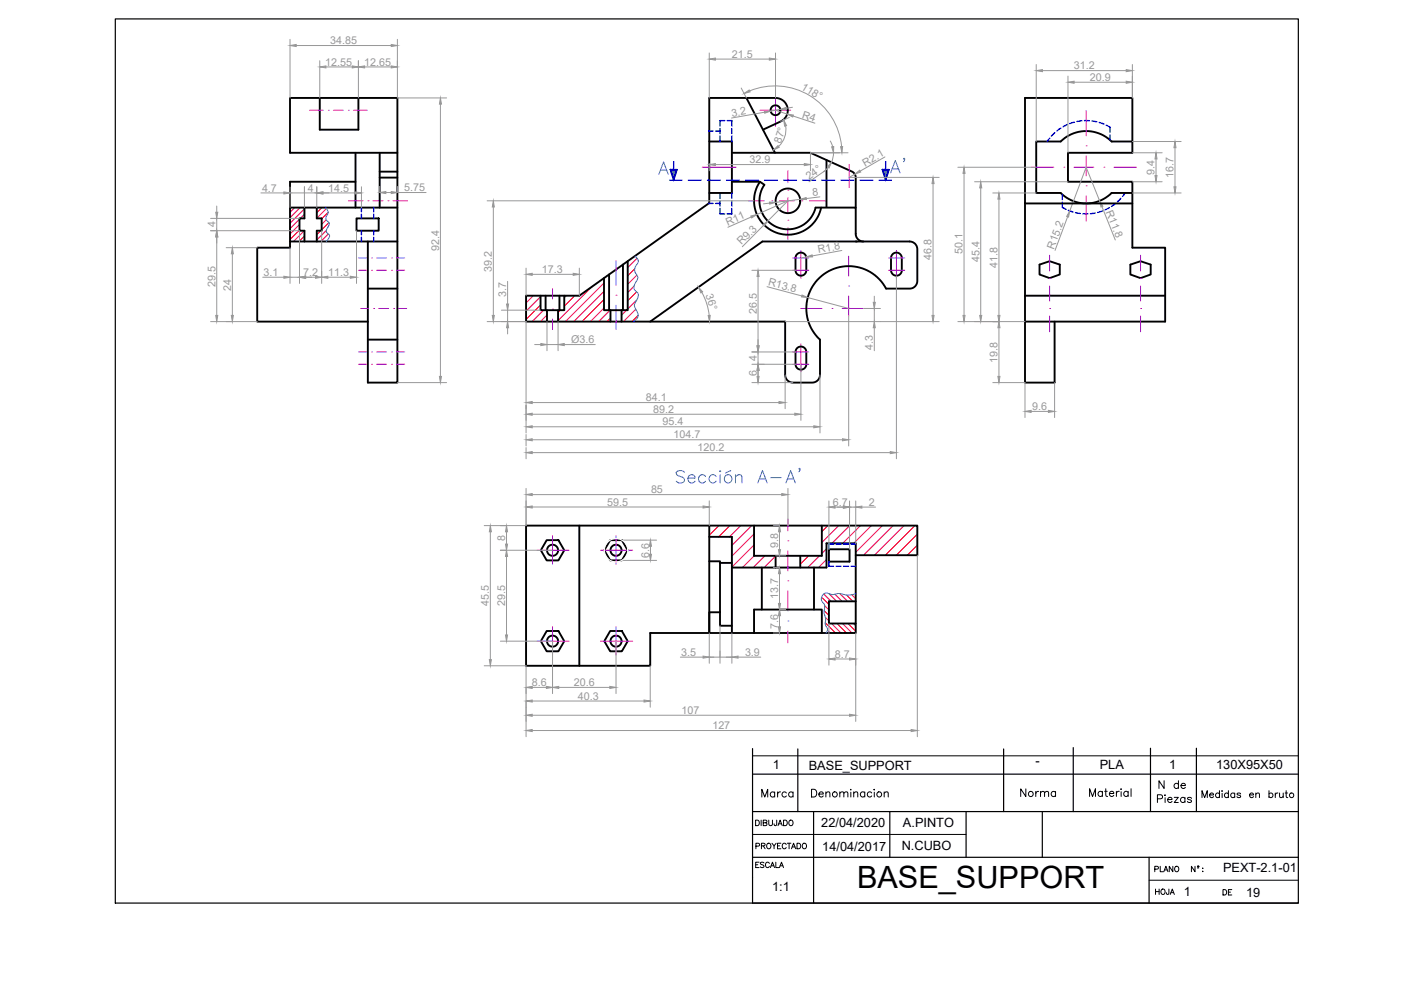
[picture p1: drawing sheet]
<svg xmlns="http://www.w3.org/2000/svg" width="297mm" height="210mm" viewBox="0 0 297 210" stroke-linecap="round" stroke-linejoin="round" font-family="sans-serif">
<!-- layer: 0 -->
<g fill="none" stroke="#000" stroke-width=".25">
<path d="M24.4 4h250.9v187.5h-250.9zM159.6 158.7v32.8h115.7M169.2 158.8v13.3M212.8 158.8v13.3M227.6 158.5v13.6M243.9 158.6v13.5M253.7 158.6v13.5M159.6 172.1h115.7M159.6 164.1h115.7M172.5 172.1v19.4M188.7 172.1v9.7M204.8 172.1v9.7"/>
<path d="M221 172.1v9.7M159.6 181.8h115.7M243.6 181.8v9.7"/>
</g>
<!-- layer: AUX -->
<path d="M159.6 160.3h115.7M159.6 176.9h45.2M243.6 186.6h31.7" fill="none" stroke="#000" stroke-width=".21"/>
<!-- layer: TEXTO_02 -->
<g fill="none" stroke="#000" stroke-width=".21">
<path d="M160.2 173.9h.4a.63 .63 0 0 1 .4 .6 .63 .63 0 0 1-.4 .6h-.4zM160.3 179.4l.6-.1 .1-.3-.2-.2h-.5v1.2M161.4 173.9v1.2M161.4 179.3h.7l.1-.3-.3-.2h-.5v1.2M161.8 174.4h.7v-.4l-.7-.1v1.2l.7-.2 .1-.2-.3-.3M161.8 179.3l.4 .7M162.8 178.8a.55 .55 0 0 1 .7 .6 .55 .55 0 0 1-.7 .5l-.3-.4zM163 173.9v.8l.3 .4 .4-.2 .1-1M163.7 178.8l.4 .5v.7M164.6 178.8l-.5 .5M164.7 173.9l-.1 1-.4 .1-.1-.3M164.8 179.3h.5"/>
<path d="M165 175.1l.4-1.2 .5 1.2M165.1 174.7h.6M165.6 178.8h-.8v1.2h.8M166.1 173.9h.4a.63 .63 0 0 1 .4 .6 .63 .63 0 0 1-.4 .6h-.4zM166.7 179.1a.43 .43 0 0 0-.5-.3 .43 .43 0 0 0-.3 .4v.3a.43 .43 0 0 0 .3 .5 .43 .43 0 0 0 .5-.3M166.9 178.8h.8M167.3 178.8v1.2M167.4 174.1l.1-.2a.55 .55 0 0 1 .7 .6 .55 .55 0 0 1-.7 .5l-.3-.4zM167.8 180l.5-1.2 .4 1.2M168 179.6h.5M169 178.8h.4a.63 .63 0 0 1 .4 .6 .63 .63 0 0 1-.4 .6h-.4zM170.2 179a.51 .51 0 0 1 .8 .4 .51 .51 0 0 1-.8 .4l-.1-.3z"/>
<path d="M172.1 167.3h.5a.88 .88 0 0 1 .6 .9 .88 .88 0 0 1-.6 .8h-.5zM173.6 168.4h1a.52 .52 0 0 0-.6-.5 .52 .52 0 0 0-.5 .6 .52 .52 0 0 0 .5 .5l.6-.2M175.1 168.2l.4-.3 .4 .1 .1 1M175.1 167.9v1.1M178.1 168.2l.3-.3 .4 .1 .1 1M178.1 167.9v1.1M178.9 168.2l.4-.3 .4 .1 .1 1M180.4 167.3v.2zM180.4 168v1M181 168.2l.4-.3 .4 .1 .1 1M181 167.9v1.1M183.3 168.1a.52 .52 0 0 0-.7 0 .52 .52 0 0 0 0 .7 .52 .52 0 0 0 .7 0"/>
<path d="M183.3 167.9v1.1M184.8 168.1a.52 .52 0 0 0-.8 0 .52 .52 0 0 0 0 .7 .52 .52 0 0 0 .8 0M185.4 167.3v.2zM185.4 168v1M187.5 168.2l.4-.3 .3 .1 .1 1M187.5 167.9v1.1M231 168.9v-1.7l.6 1.7 .7-1.7v1.7M233.7 168a.52 .52 0 0 0-.7-.1 .52 .52 0 0 0 0 .8 .52 .52 0 0 0 .7-.1M233.7 167.8v1.1M234.2 167.8h.5M234.4 167.2v1.4l.1 .2 .3 .1M235.2 168.2h.9a.52 .52 0 0 0-.5-.4 .52 .52 0 0 0-.5 .6 .52 .52 0 0 0 .5 .5l.5-.3"/>
<path d="M236.7 167.8v1.1M237.3 167.8a.52 .52 0 0 0-.6 .4M237.7 167.2v.2zM237.7 167.9v1M239.2 168a.52 .52 0 0 0-.8-.1 .52 .52 0 0 0 0 .8 .52 .52 0 0 0 .8-.1M239.2 167.8v1.1M239.8 167.2v1.7M245.4 169.4h.7l.4-.3a.43 .43 0 0 0-.4-.6h-.7v1.6M247 169.1v1M247.6 169.5h.9a.52 .52 0 0 0-.6-.4 .52 .52 0 0 0-.4 .5 .52 .52 0 0 0 .5 .5l.5-.2M249 169.1h.8l-.8 1h.8M251.2 169.3a.53 .53 0 0 0-.7-.1 .53 .53 0 0 0 0 .8 .53 .53 0 0 0 .7-.1"/>
<path d="M251.2 169.1v1M252.6 169.3a.5 .5 0 0 0-.8 0v.1l.7 .3 .1 .2a.5 .5 0 0 1-.8 0M254.8 169.1v-1.5l.6 1.5 .6-1.5v1.5M256.5 168.6h.8a.47 .47 0 0 0-.5-.4 .47 .47 0 0 0-.4 .5 .47 .47 0 0 0 .4 .4l.5-.2M258.6 168.3a.47 .47 0 0 0-.7 0 .47 .47 0 0 0 0 .7 .47 .47 0 0 0 .7-.1M258.6 167.6v1.5M259.1 167.6v.2zM259.1 168.2v.9M260.4 168.3a.47 .47 0 0 0-.6 0 .47 .47 0 0 0 0 .7 .47 .47 0 0 0 .6-.1M260.4 167.6v1.5M261.8 168.3a.47 .47 0 0 0-.7 0 .47 .47 0 0 0 0 .7 .47 .47 0 0 0 .7-.1M261.8 168.1v1"/>
<path d="M263 168.3l-.2-.2-.5 .1v.3l.7 .2v.2l-.2 .2-.5-.1v-.1M264.9 168.6h.9a.47 .47 0 0 0-.5-.4 .47 .47 0 0 0-.5 .4 .47 .47 0 0 0 .5 .5l.5-.2M266.3 168.4l.3-.3 .4 .1v.9M266.3 168.1v1M269 168.3a.47 .47 0 0 1 .7 0 .47 .47 0 0 1 0 .7 .47 .47 0 0 1-.7-.1M269 167.6v1.5M270.4 168.1v1M270.9 168.1l-.3 .1-.2 .4M271.3 168.1l.1 .9 .3 .1 .4-.3M272.1 168.1v1M272.5 168.1h.5M272.7 167.6v1.2l.1 .2 .2 .1"/>
<path d="M160.2 183.3h.5M160.9 182.8h-.7v1.1h.7M162 183l-.3-.2-.5 .2 .1 .2 .7 .4v.2l-.3 .1-.5-.1M163.1 183.1a.42 .42 0 0 0-.5-.3 .42 .42 0 0 0-.3 .4v.3a.42 .42 0 0 0 .3 .5 .42 .42 0 0 0 .5-.3M163.3 183.9l.5-1.1 .4 1.1M163.5 183.6h.6M164.5 182.8v1.1h.6M165.3 183.9l.4-1.1 .4 1.1M165.4 183.6h.6M244.8 184.3l.7-.1 .1-.4-.8-.1v1.1M246 183.7v1.1h.6M246.8 184.8l.4-1.1 .4 1.1"/>
<path d="M246.9 184.4h.6M248.7 183.7v1.1l-.8-1.1v1.1M249.3 183.7a.54 .54 0 0 1 .6 .6 .54 .54 0 0 1-.6 .5l-.3-.4zM253.4 183.7v1.1l-.8-1.1v1.1M253.9 184h.3M255 184.1v.1zM255 184.7v.1z"/>
<circle cx="177" cy="168.4" r=".54"/>
<circle cx="186.4" cy="168.4" r=".54"/>
<circle cx="273.8" cy="168.6" r=".48"/>
<circle cx="254" cy="183.7" r=".15"/>
</g>
<!-- layer: SOMBREADO -->
<g fill="none" stroke="#f00" stroke-width=".21">
<path d="M62.5 44l-1 1M63.5 46.5l-2 2M63.5 47.6l-2 2M63.5 48.8l-2 2M63.6 44l-2.1 2.2M64.5 48.9l-2.3 2.3M64.5 51.2h.1M64.5 44.3l-3 3M64.5 45.4l-.8 .9M64.5 50l-1.1 1.2M68 48.9l-.8 .8M68.3 44l-1.1 1.1"/>
<path d="M69.1 46.6l-.9 .9M69.2 44.2l-2 2.1M69.2 48.9l-2 2M69.2 51.1v.1M69.6 45l-1.4 1.4M69.6 49.6l-1.6 1.6M69.7 47.2l-1.5 1.5M128.1 60l-8.2 8.2M134.6 57l-1.5 1.5M135 58.3l-1.9 2M135.1 54.8l-2 1.9M113 62.7l-1.5 1.5"/>
<path d="M114.6 62.9l-3.1 3.1M114.6 64.7l-3.1 3M115.3 65.8l-2.5 2.4M116 66.8l-1.4 1.4M118.8 65.8l-.5 .4M120.1 62.7l-.5 .5M121.8 62.7l-2.2 2.2M125.5 60.8l-7.2 7.2M128.1 61.8l-6.5 6.4M128.1 63.5l-4.7 4.7M128.1 65.3l-2.9 2.9M129.3 65.8l-2.4 2.4"/>
<path d="M129.4 67.4l-.7 .8M132.9 65.8l-1.1 1M134.4 60.7l-1.3 1.3M134.8 65.6l-2.6 2.6M135 61.9l-1.9 1.9M135 63.6l-1.9 1.9M135.3 66.8l-1.3 1.4M152.4 111.4l-2 2.1M154.7 111.4l-2.4 2.4M157 111.4l-2.3 2.4M159.4 111.4l-4.2 4.2M159.9 113.2l-4.7 4.7"/>
<path d="M159.9 115.5l-4.7 4.7M159.9 117.8l-2.5 2.5M162.2 117.8l-2.5 2.5M164.4 117.9l-2.4 2.4M171.4 117.8l-1.7 1.8M173.7 117.8l-2.5 2.5M175.2 116.4l-1 .9M175.2 118.7l-1.6 1.6M175.5 111.4l-1.3 1.3M177.8 111.4l-3.6 3.6M180.1 111.4l-3.7 3.8M182.4 111.4l-3.7 3.8"/>
<path d="M184.8 111.4l-3.8 3.8M187.1 111.4l-5.7 5.7M189.4 111.4l-6.3 6.3M191.7 111.4l-6.3 6.3M194 111.4l-6.3 6.3M194.5 113.3l-4.5 4.4M194.5 115.6l-2.2 2.1M164.4 120.2l-.1 .1M174.2 126.6l1.5 1.6M174.7 125.9l1.5 1.6M174.7 129.5l1 1M174.9 128.4l.8 .9"/>
<path d="M175 132l2.2 2.2M175 130.9l.7 .7M175.4 133.6l.6 .6M175.7 125.9l1.7 1.6M176.3 132.2l2 2M177 126l1.5 1.5M177.5 132.2l2 2M178 125.8l1.7 1.7M178.6 132.2l2 2M179.5 126.2l1.3 1.3M179.8 132.2l1.6 1.7M180.6 126.1l.8 .8"/>
<path d="M180.9 132.2l.5 .5"/>
</g>
<!-- layer: CONTORNO -->
<g fill="none" stroke="#000" stroke-width=".4">
<path d="M67.8 20.8v6.7h8.2v-6.7M75.4 38.5h-13.9v14h-7v15.7h23.5M75.4 32.4v11.6M80.5 32.4v11.6M80.5 36.4h3.8M80.5 37.7h3.8M84.3 32.4h-22.8v-11.6h22.8v60.3h-6.3v-29.9M150.4 30h4.8v10.9h-4.8M155.2 32.4h16.6l8.8 4 .5 .4 .3 .8v6.4M155.2 38.5h5.9M158.3 20.8l6 11.6M161.8 27.5l3.7-1.8a2.61 2.61 0 0 0 1.5-2.9 2.61 2.61 0 0 0-2.6-2h-14v22.2l-27.6 19.7h-11.3v5.5h55v11.3a1.63 1.63 0 0 0 1.6 1.6h4.1a1.64 1.64 0 0 0 1.7-1.6v-7.5a9 9 0 0 1 .6-13.7 9 9 0 0 1 13.4 2.9h5a1.63 1.63 0 0 0 1.6-1.6v-6.8a1.63 1.63 0 0 0-1.6-1.6h-31.3l-23.7 17"/>
<path d="M175.2 33.9v10M240.1 30h-4.4a7.7 7.7 0 0 0-10.8 0h-5.2v10.9h5.2a7.7 7.7 0 0 0 10.8 0h4.4M61.5 51.2h22.8M61.5 44h22.8M64.5 44v2.3h-1v2.6h1v2.3M67.2 44v2.3h1v2.6h-1v2.3M75.6 46.3h4.7v2.6h-4.7zM129.1 58.2v7.6M132.1 56.1v9.7M133.1 55.4v10.4h-5v-6.8M169 53.9a1.14 1.14 0 0 1 1.2-.3 1.14 1.14 0 0 1 .8 1.1v2.6a1.14 1.14 0 0 1-1.2 1.2 1.14 1.14 0 0 1-1.1-1.2v-2.6zM174.1 44a7.2 7.2 0 0 1-9.8 5.2 7.2 7.2 0 0 1-3.2-10.7l1 .7a6 6 0 0 0 2.5 8.9 6 6 0 0 0 8.3-4.1h8.5v5.6a1.63 1.63 0 0 0 1.7 1.6"/>
<path d="M189.2 53.9a1.13 1.13 0 0 1 1.3-.3 1.13 1.13 0 0 1 .7 1.1v2.6a1.14 1.14 0 0 1-1.1 1.2 1.14 1.14 0 0 1-1.2-1.2v-2.6zM217.3 43.1h22.8M220.4 56.1l2.1-.7 2.2 .7v2.1l-2.2 .8-2.1-.8zM239.7 56.1l2.1-.7 2.2 .7v2.1l-2.2 .8-2.1-.8zM78 61.2h6.3M78 72h6.3M114.6 62.7v3.1h5v-3.1M115.7 62.7v3.1M116 65.8v2.4M118.3 65.8v2.4M118.6 62.7v3.1M129.4 65.8v2.4"/>
<path d="M131.8 65.8v2.4M169 73.9a1.14 1.14 0 0 1 1.2-.3 1.14 1.14 0 0 1 .8 1v2.6a1.14 1.14 0 0 1-1.2 1.2 1.14 1.14 0 0 1-1.1-1.2v-2.6zM217.3 68.2h29.7v-15.7h-6.9v-14h-13.7v-6.1h13.7v-11.6h-22.8v60.3h6.3v-12.9M217.3 62.7h29.7M115.9 114.5h2.5l1.2 2.2-1.2 2.1h-2.5l-1.2-2.1zM122.8 111.4v29.8M129.4 114.5h2.4l1.3 2.2-1.3 2.1h-2.4l-1.3-2.1zM150.4 111.4v22.8v-4.4h2.3v-10.8h-2.3M150.4 113.8h4.8v20.4M152.7 119.3h2.5M159.9 111.4v6.4h14.3v-6.4M164.4 117.8v2.5"/>
<path d="M169.7 117.8v2.5M175.7 116.5h4.4v2.6h-4.4zM181.4 117.7h13.1v-6.3h-83v29.8h26.4v-7h43.5v-19h-6.2v5.1h-20M115.9 133.8h2.5l1.2 2.1-1.2 2.2h-2.5l-1.2-2.2zM129.4 133.8h2.4l1.3 2.1-1.3 2.2h-2.4l-1.3-2.2zM152.7 129.8v2.9h2.5M159.9 134.2v-5h14.3v5M161.5 120.3v8.9M172.6 120.3v8.9M181.4 127.5h-5.7v4.7h5.7"/>
<circle cx="164.4" cy="23.4" r="1.04"/>
<circle cx="167.1" cy="42.6" r="2.62"/>
<circle cx="117.1" cy="116.7" r="1.18"/>
<circle cx="130.6" cy="116.7" r="1.18"/>
<circle cx="117.1" cy="135.9" r="1.17"/>
<circle cx="130.6" cy="135.9" r="1.18"/>
</g>
<circle cx="181.4" cy="51.2" r=".2" fill="#000"/>
<!-- layer: EJES -->
<g fill="none" stroke="#bf00ff" stroke-width=".21">
<path d="M65.6 23.4h2.9M69.6 23.4h.1M70.7 23.4h2.1M73.9 23.4h.1M74.9 23.4h3M148.9 35.5h7.2M161.1 23.4h6.6M164.4 20.4v6.4M167.1 36.2v2.5M180 34.9v4.9M218.7 35.5h4.7M225.6 35.5h.1"/>
<path d="M227.7 35.5h4.2M230.3 39.4h.1M230.3 30.9h.1M230.3 23.4v5.4M230.3 33v4.3M234.1 35.5h.1M236.2 35.5h4.8M73.9 42.6h3.1M76 54.7h1.7M76 57.3h1.7M78 42.6h.1M78.8 54.7h.1"/>
<path d="M78.8 57.3h.1M79.1 42.6h2.1M79.8 54.7h2.2M79.8 57.3h2.2M82.3 42.6h.1M83 54.7h.1M83 57.3h.1M83.3 42.6h3.1M84.1 54.7h1.7M84.1 57.3h1.7M130.6 55.3v5.2M158.7 42.6h3.4"/>
<path d="M163.7 42.6h.1M165.2 42.6h3.2M167.1 46.7h.1M167.1 40.3h.1M167.1 41.9v3.2M167.1 48.3v2.5M168.1 54.7h3.4M168.1 57.3h3.4M169.8 53.1v5.9M170 42.6h.1M171.6 42.6h3.4M179.9 54.3v4.2"/>
<path d="M188.4 54.7h3.4M188.4 57.3h3.4M190.1 53.1v5.9M222.5 59h.1M222.5 54.1v3.4M230.3 41.5v5.4M241.8 59h.1M241.8 54.1v3.4M76 77.2h1.7M76 74.6h1.7M76.5 65.4h1.7M78.8 74.6h.1"/>
<path d="M78.8 77.2h.1M79.2 65.4h.1M79.8 77.2h2.2M79.8 74.6h2.2M80.3 65.4h2.1M83 74.6h.1M83 77.2h.1M83.5 65.4h.1M84.1 77.2h1.7M84.1 74.6h1.7M84.5 65.4h1.7M117.1 65.5h.1"/>
<path d="M117.1 61.2v2.2M117.1 67.6v2.3M130.6 62.6h.1M130.6 64.7v5.2M168.1 77.2h3.4M168.1 74.6h3.4M169.7 65.4h4.6M169.8 72.9v5.9M176.4 65.4h.1M178.6 65.4h4.5M179.9 60.6h.1M179.9 62.8v4.2"/>
<path d="M222.5 65.4h.1M222.5 60.6v3.2M222.5 67v3.3M241.8 65.4h.1M241.8 60.6v3.2M241.8 67v3.3M113.9 116.7h6.8M117.1 113.6v6M127.3 116.7h6.8M130.6 113.6v6M167.1 114.7h.1M167.1 110v2.6"/>
<path d="M167.1 116.8v4.3M113.9 135.9h6.8M117.1 132.9v6M127.3 135.9h6.8M130.6 132.9v6M167.1 131.7h.1M167.1 123.2h.1M167.1 125.3v4.2M167.1 133.8v2.5"/>
</g>
<!-- layer: AUX -->
<path d="M69 44l.5 .7a1.22 1.22 0 0 1-.4 1.3v.6l.7 .8-.6 1.6 .7 1-.2 .5-.5 .7M134.6 54.3l.7 1-.7 1.8 .1 .7 .5 1.1-.7 1.5-.1 .7 .2 .4 .6 .7 .1 .5-.8 2.1 .7 1.5 .1 .7-.2 .5-.7 .7M181.4 125.9l-1.7 .3-1.8-.4-1.4 .3-1.4-.4-.6 .4-.3 .4-.1 .6 .8 1.4-.2 1.4 .4 1.3-.1 1.1 .2 .6a.89 .89 0 0 1-.1 1.3" fill="none" stroke="#007fff" stroke-width=".21"/>
<!-- layer: OCULTAS -->
<g fill="none" stroke="#00f" stroke-width=".3">
<path d="M150.2 27.8h1M151.7 27.8h1M152.7 27.3v1M152.7 28.9v1.1M153.6 25.6h-.9v1.1M154.2 25.6h1v1.1M155.2 27.3v1M155.2 28.9v1.1M222.6 29.3l-.6 .7M223.6 28.1l-.7 .8M224.9 27.2l-.8 .6M226.3 26.4l-.9 .5"/>
<path d="M227.8 25.9l-1 .3M229.4 25.6l-1.1 .2M229.9 25.6h1.1M231.5 25.6l1 .2M233.1 26l1 .3M234.5 26.5l.8 .5v1.1M235.3 28.6v1.1M76.6 44v.9M76.6 45.4v.9M76.6 48.9v.9M76.6 50.3v.9M79.2 44v.9"/>
<path d="M79.2 45.4v.9M79.2 48.9v.9M79.2 50.3v.9M150.2 43.1h1M151.7 43.1h1M152.7 40.9v1.2M152.7 42.6v1.1M152.7 44.2v1.2h.9M155.2 40.9v1.2M155.2 42.6v1.1M155.2 44.2v1.2h-1M225.2 42.9v1.1l.8 .4"/>
<path d="M225.2 41.2v1.1M226.5 44.6l1 .4M228 45.1l1.1 .2M229.6 45.3h1.1M232.2 45.2l-1 .1M233.8 44.7l-1.1 .3M235.2 44l-.9 .5M236.5 43.1l-.9 .7M237.7 42l-.8 .8M238.5 40.9l-.5 .7M175.7 119.1v1h1M176.7 115.4h-1v1.1"/>
<path d="M177.3 115.4h1M178.8 115.4h1.1M180.4 115.4h1M177.3 120.1h1M178.8 120.1h1.1M180.4 120.1h1"/>
</g>
<!-- layer: COTAS -->
<g fill="none" stroke="#989898" stroke-width=".21">
<path d="M61.5 8.3v12.5M62.8 9.7h20.2M67.8 12.9v7.9M69.1 14.2h5.6M76 12.9v7.9M77.3 14.2h5.7M84.3 8.3v12.5h10.4M150.4 11.2v9.6M151.7 12.5h11.4M157.2 18.7l1.1 2.1M158.9 19.3a14.2 14.2 0 0 1 19.5 11.8M164.4 11.2v9.6"/>
<path d="M219.7 13.7v16.3M221 15h17.8M226.4 16.1v16.3M227.7 17.4h11.1M240.1 13.7v7.1M61.5 39.6v4.4M64.5 39.6v4.4M67.2 39.6v4.4M76.6 39.6v4.4M80.5 39.5v1.3M84.3 39.5v1.3h6M93.4 22.1v57.7"/>
<path d="M150.4 34.6v1.6M151.7 34.9h18.8M162.1 23.8l-7 1.2M164.4 23.4l2.5 .8M165.4 23.2l-2 .4M166.6 26.7a4.9 4.9 0 0 1-1.5 4.3M167.4 24.9l-1.9 .8M168 22.7l-1.3 .3M168.1 24.6l4.7 1.5M175.6 35.5l-1 .9M176 29.9l.5 1.2M176.7 32.4a4.9 4.9 0 0 1-2.1 4l-3.1 2.1"/>
<path d="M179.8 32.4h-8v3.8M181.2 36.9l-1.2 .7h19.1M187.6 33.3l-5.2 3M197.8 38.9v28M203.1 35.5h16.6M204.4 36.8v30.1M206.6 38.5h19.8M207.9 39.8v27.1M240.1 32.4h6.3M240.1 38.5h6.3M240.1 30h10.3M245.1 33.7v3.5"/>
<path d="M249.1 31.3v8.3M44.7 48.9h18.8v11.2M44.7 46.3h18.8M46 43.7v1.3M46 46.3v2.6M46 50.2v16.7M48 52.5h6.5M49.3 53.8v13.1M55.3 40.9h4.9M55.7 58.8h4.5M61.5 52.5v7.6M61.5 40.9h5.7"/>
<path d="M61.5 58.8h2M64.8 58.8h2.1M68.2 48.9v11.2M68.5 40.9h6.8M69.5 58.8h4.8M75.6 48.9v11.2M81.8 40.8h1.2M103.3 42.6h56.6M104.6 43.9v23M107.6 59.7v4.8M111.5 56.9v5.8M112.8 58.2h8.7"/>
<path d="M122.8 56.9v5.8M159.3 46l-5 2.2M159.4 57.3h9.3M160.5 45.5l6.6-2.9-4.3 4.3M160.7 58.6v14.7M161.9 47.8l-4.5 4.5M163.2 43.1l-1.3 .1M169.7 42.3l-5.2 .6M170.9 54.5l-1.1 .2M173.8 41.7l-2.9 .4M178.5 53.1l-6.3 1.2M190.1 58.5v38.8"/>
<path d="M210.5 40.9h9.2M211.8 42.2v24.7M226.4 46l-2.7 7.1M233.1 42.6l-2.8-7.1-3.5 9.2M233.6 43.8l2.9 7.1M240.1 40.9h10.3M44.7 68.2h9.8M103.3 68.2h8.2v23.6M106.3 65.8h8.3M107.6 65.8v2.4M107.6 69.5v1.3M113.4 73.1h1.3"/>
<path d="M116 68.2v6.2M116 73.1h2.3M118.3 68.2v6.2M119.6 73.1h6.6M148.8 62l.9 2 .7 2.9M159.4 77.2h9.3M159.4 74.6h9.3M160.7 74.6v2.6M160.7 78.5v1.3M162.6 60.8l7.4 1.9M166.5 68.2h32.6M166.5 79.5v7.2"/>
<path d="M169.8 77.2v11.9M171.3 63.1l8.6 2.3M173.9 79.5v12.3M179.9 67v27.6M183.1 65.4h3.6M185.4 62.8v1.3M185.4 65.4v2.8M185.4 69.5v4.9M203.1 68.2h14.2M211.8 69.5v10.3M84.3 81.1h10.4M111.5 92.1v2.5"/>
<path d="M111.5 94.9v2.4M112.8 85.4h52.4M112.8 90.5h59.7M112.8 87.8h55.7M112.8 93.2h65.8M112.8 96h76M159.4 81.1h8.7M210.5 81.1h6.8v7.4M218.6 87.2h3.7M223.6 81.1v7.4M104 112.8v27.1M106.1 116.7h11"/>
<path d="M107.4 112.8v2.6M107.4 118v16.6M111.5 103.6v7.8h-8.8M112.8 107.5h36.3M112.8 104.9h52.9M131.8 114.5h7.4M131.8 118.8h7.4M137.9 115.8v1.7M150.4 106.2v5.2M164 111.4h1.3M164.4 117.8h2.2M165.3 112.8v3.7"/>
<path d="M167.1 103.6v7.8M175.7 106.2v10.3M177 107.5h1.8M180.1 106.2v10.3M180.1 107.5h1.3M181.4 106.2v9.2M182.7 107.5h2.9M194.5 117.7v38.5M106.1 135.9h11v11.2M130.6 135.9v11.2M144.3 139.3h4.8M150 139.3h5.3"/>
<path d="M150.4 134.2v6.4M152.7 132.7v7.9M155.2 134.2v6.4M156.5 139.3h4.8M164 134.2h1.3M164 120.3h1.3M165.3 129.2h1.3M165.3 121.6v6.3M165.3 130.5v2.4M175.7 132.2v8.8M177 139.7h3.1M181.4 134.2v18.8"/>
<path d="M102.7 141.2h8.8v15M112.8 145.7h3M112.8 148.6h23.7M112.8 154.9h80.4M112.8 151.6h67.3M118.5 145.7h10.8M137.9 141.2v8.7"/>
</g>
<g fill="#989898" stroke="#989898" stroke-width=".21">
<path d="M83 14l1.3 .2-1.3 .2z"/>
<path d="M76 14.2l1.3-.2v.4z"/>
<path d="M74.7 14l1.3 .2-1.3 .2z"/>
<path d="M67.8 14.2l1.3-.2v.4z"/>
<path d="M83 9.4l1.3 .3-1.3 .2z"/>
<path d="M61.5 9.7l1.3-.3v.5z"/>
<path d="M49 66.9h.5l-.2 1.3z"/>
<path d="M49.3 52.5l.2 1.3h-.5z"/>
<path d="M111.5 85.4l1.3-.3v.5z"/>
<path d="M165.2 85.1l1.3 .3-1.3 .2z"/>
<path d="M111.5 90.5l1.3-.2v.4z"/>
<path d="M172.5 90.3l1.4 .2-1.4 .2z"/>
<path d="M111.5 87.8l1.3-.2v.4z"/>
<path d="M168.5 87.6l1.3 .2-1.3 .2z"/>
<path d="M111.5 93.2l1.3-.2v.5z"/>
<path d="M178.6 93l1.3 .2-1.3 .3z"/>
<path d="M111.5 96l1.3-.3v.5z"/>
<path d="M188.8 95.7l1.3 .3-1.3 .2z"/>
<path d="M107.4 111.4l.2 1.4h-.4z"/>
<path d="M107.2 115.4h.4l-.2 1.3z"/>
<path d="M107.4 116.7l.2 1.3h-.4z"/>
<path d="M107.2 134.6h.4l-.2 1.3z"/>
<path d="M104 111.4l.2 1.4h-.5z"/>
<path d="M103.7 139.9h.5l-.2 1.3z"/>
<path d="M111.5 145.7l1.3-.2v.5z"/>
<path d="M115.8 145.5l1.3 .2-1.3 .3z"/>
<path d="M117.1 145.7l1.4-.2v.5z"/>
<path d="M129.3 145.5l1.3 .2-1.3 .3z"/>
<path d="M111.5 148.6l1.3-.2v.5z"/>
<path d="M136.5 148.4l1.4 .2-1.4 .3z"/>
<path d="M111.5 58.2l1.3-.3v.5z"/>
<path d="M121.5 57.9l1.3 .3-1.3 .2z"/>
<path d="M150.1 66.9h.5l-.2 1.3z"/>
<path d="M148.1 60.9l.9 1-.4 .2z"/>
<path d="M160.5 79.8h.4l-.2 1.3z"/>
<path d="M160.7 77.2l.2 1.3h-.4z"/>
<path d="M160.5 73.3h.4l-.2 1.3z"/>
<path d="M160.7 57.3l.2 1.3h-.4z"/>
<path d="M185.1 64.1h.5l-.2 1.3z"/>
<path d="M185.4 68.2l.2 1.3h-.5z"/>
<path d="M170.1 62.5l1.2 .6-1.4-.1z"/>
<path d="M170.9 54.5l1.3-.5 .1 .5z"/>
<path d="M166.9 24.2l1.3 .2-.1 .4z"/>
<path d="M165.4 23.2l1.3-.4 .1 .4z"/>
<path d="M162.1 23.6h1.3l-1.3 .4z"/>
<path d="M178.2 31.1h.5l-.2 1.3z"/>
<path d="M157.8 19.8l1-.7 .2 .4z"/>
<path d="M164 31.8l1-.9 .2 .3z"/>
<path d="M166.2 25.4l.6 1.2-.5 .2z"/>
<path d="M163.1 12.3l1.3 .2-1.3 .3z"/>
<path d="M150.4 12.5l1.3-.2v.5z"/>
<path d="M159.2 45.8l1.3-.3-1.1 .7z"/>
<path d="M161.7 47.6l1.1-.7-.8 1z"/>
<path d="M163.1 42.8l1.4 .1-1.3 .4z"/>
<path d="M169.7 42.3l1.2-.4 .1 .4z"/>
<path d="M104.6 42.6l.2 1.3h-.4z"/>
<path d="M104.4 66.9h.4l-.2 1.3z"/>
<path d="M233.1 42.6l.7 1.1-.4 .2z"/>
<path d="M226.8 44.7l-.2 1.3-.4-.1z"/>
<path d="M238.8 14.8l1.3 .2-1.3 .2z"/>
<path d="M219.7 15l1.3-.2v.4z"/>
<path d="M211.6 66.9h.4l-.2 1.3z"/>
<path d="M211.8 40.9l.2 1.3h-.4z"/>
<path d="M204.4 35.5l.2 1.3h-.4z"/>
<path d="M204.2 66.9h.4l-.2 1.3z"/>
<path d="M207.9 38.5l.3 1.3h-.5z"/>
<path d="M207.7 66.9h.5l-.3 1.3z"/>
<path d="M244.9 37.2h.4l-.2 1.3z"/>
<path d="M245.1 32.4l.2 1.3h-.4z"/>
<path d="M248.9 39.6h.4l-.2 1.3z"/>
<path d="M249.1 30l.2 1.3h-.4z"/>
<path d="M217.3 87.2l1.3-.2v.4z"/>
<path d="M222.3 87l1.3 .2-1.3 .2z"/>
<path d="M226.4 17.4l1.3-.2v.5z"/>
<path d="M238.8 17.2l1.3 .2-1.3 .3z"/>
<path d="M46 48.9l.2 1.3h-.5z"/>
<path d="M45.7 66.9h.5l-.2 1.3z"/>
<path d="M45.7 45h.5l-.2 1.3z"/>
<path d="M68.2 58.8l1.3-.2v.4z"/>
<path d="M74.3 58.6l1.3 .2-1.3 .2z"/>
<path d="M67.2 40.9l1.3-.2v.4z"/>
<path d="M60.2 40.7l1.3 .2-1.3 .2z"/>
<path d="M75.3 40.7l1.3 .2-1.3 .2z"/>
<path d="M66.9 58.6l1.3 .2-1.3 .2z"/>
<path d="M63.5 58.8l1.3-.2v.4z"/>
<path d="M60.2 58.6l1.3 .2-1.3 .2z"/>
<path d="M175.7 139.7l1.3-.2v.4z"/>
<path d="M180.1 139.5l1.3 .2-1.3 .2z"/>
<path d="M178.8 107.3l1.3 .2-1.3 .2z"/>
<path d="M181.4 107.5l1.3-.2v.4z"/>
<path d="M175.7 107.5l1.3-.2v.4z"/>
<path d="M111.5 154.9l1.3-.2v.4z"/>
<path d="M193.2 154.7l1.3 .2-1.3 .2z"/>
<path d="M111.5 151.6l1.3-.2v.5z"/>
<path d="M180.1 151.4l1.3 .2-1.3 .3z"/>
<path d="M111.5 104.9l1.3-.3v.5z"/>
<path d="M165.7 104.6l1.4 .3-1.4 .2z"/>
<path d="M165 132.9h.5l-.2 1.3z"/>
<path d="M165.3 129.2l.2 1.3h-.5z"/>
<path d="M165 127.9h.5l-.2 1.3z"/>
<path d="M165.3 120.3l.2 1.3h-.5z"/>
<path d="M165 116.5h.5l-.2 1.3z"/>
<path d="M165.3 111.4l.2 1.4h-.5z"/>
<path d="M111.5 107.5l1.3-.2v.4z"/>
<path d="M149.1 107.3l1.3 .2-1.3 .2z"/>
<path d="M149.1 139.1l1.3 .2-1.3 .2z"/>
<path d="M155.2 139.3l1.3-.2v.4z"/>
<path d="M93.4 20.8l.2 1.3h-.4z"/>
<path d="M93.2 79.8h.4l-.2 1.3z"/>
<path d="M211.6 79.8h.4l-.2 1.3z"/>
<path d="M211.8 68.2l.2 1.3h-.4z"/>
<path d="M114.7 72.8l1.3 .3-1.3 .2z"/>
<path d="M118.3 73.1l1.3-.3v.5z"/>
<path d="M137.9 114.5l.2 1.3h-.4z"/>
<path d="M137.7 117.5h.4l-.2 1.3z"/>
<path d="M80.5 40.8l1.3-.2v.4z"/>
<path d="M83 40.6l1.3 .2-1.3 .2z"/>
<path d="M107.6 68.2l.2 1.3h-.4z"/>
<path d="M107.4 64.5h.4l-.2 1.3z"/>
<path d="M197.8 37.6l.2 1.3h-.4z"/>
<path d="M197.6 66.9h.4l-.2 1.3z"/>
<path d="M181.2 36.9l1.1-.8 .2 .4z"/>
<path d="M150.4 34.9l1.3-.2v.4z"/>
<path d="M170.5 34.7l1.3 .2-1.3 .2z"/>
<path d="M176.3 34.4l-.5 1.2-.4-.2z"/>
<path d="M176.3 31.1h.5l-.1 1.3z"/>
</g>
<!-- layer: TEXTO_02 -->
<g fill="none" stroke="#007fff" stroke-width=".21">
<path d="M139.7 37l1-2.7 1 2.7M140.1 36.1h1.2M152.7 99.8l.1 .1-.1 .1-.1-.1zM154.9 99.8l-1.1 .5M169.6 99.4l-.1 .1-.1-.1 .1-.1 .1 .1-.2 .6M145.1 100.2a.98 .98 0 0 0-.9-.5 .98 .98 0 0 0-.8 .7l.2 .4 1 .3a.64 .64 0 0 1 .5 .5 .64 .64 0 0 1-.2 .7 1.19 1.19 0 0 1-1.5-.3M145.9 101.4h1.5a.77 .77 0 0 0-.9-.8 .77 .77 0 0 0-.6 1 .8 .8 0 0 0 .6 .8 .8 .8 0 0 0 .9-.4M149.6 101a.83 .83 0 0 0-1.2-.1 .83 .83 0 0 0 0 1.2 .83 .83 0 0 0 1.2-.1M151.8 101a.83 .83 0 0 0-1.2-.1 .83 .83 0 0 0 0 1.2 .83 .83 0 0 0 1.2-.1M152.7 100.6v1.8M155.9 101.1l.7-.5 .6 .2 .1 1.6M155.9 100.6v1.8"/>
<path d="M160.7 102.4l1-2.6 1 2.6M161 101.5h1.3M163.4 101.3h2.2M166.6 102.4l1-2.6 1 2.6M167 101.5h1.3"/>
<circle cx="154.4" cy="101.5" r=".87"/>
</g>
<!-- layer: SECCIONES -->
<g fill="none" stroke="#00f" stroke-width=".3">
<path d="M142 38.2h2.6M142.1 35.9h1.5l-.8 2.3zM142.8 34.3v1.6M145.9 38.2h2.7M150 38.2h2.7M154 38.2h2.7M158.1 38.2h2.7M162.1 38.2h2.7M166.2 38.2h2.7M170.2 38.2h2.7M174.3 38.2h2.7M178.3 38.2h2.7"/>
<path d="M182.4 38.2h2.6"/>
</g>
<!-- layer: TEXTO_04 -->
<path d="M142.1 35.9h1.5l-.8 2.3z" fill="#007fff" stroke="#007fff" stroke-width=".21"/>
<circle cx="130.6" cy="116.7" r="2.48" fill="none" stroke="#fafafa" stroke-width=".25"/>
<text font-size="6.5" x="181.7" y="188.3">BASE_SUPPORT</text>
<text font-size="6.2" fill="#007fff" x="187.7" y="37.7">A'</text>
<text font-size="4.9" x="160.2" y="170.4">Marca</text>
<g font-size="4.4">
<text x="215.2" y="170">Norma</text>
<text x="244.5" y="168.3">N de</text>
</g>
<g font-size="4">
<text x="243.8" y="190.9">HOJA</text>
<text x="258.2" y="190.9">DE</text>
</g>
<g font-size="2.7">
<text x="163.9" y="163.1">1</text>
<text x="171.5" y="163.2">BASE_SUPPORT</text>
<text x="219.6" y="162.1">-</text>
<text x="233.2" y="163">PLA</text>
<text x="247.9" y="163.1">1</text>
<text x="257.9" y="163">130X95X50</text>
<text x="174.1" y="175.3">22/04/2020</text>
<text x="191.4" y="175.3">A.PINTO</text>
<text x="174.3" y="180.4">14/04/2017</text>
<text x="191.2" y="180.3">N.CUBO</text>
<text x="259.3" y="185">PEXT-2.1-01</text>
<text x="163.7" y="189">1:1</text>
<text x="251" y="189.9">1</text>
<text x="264.2" y="190.1">19</text>
</g>
<g font-size="2.3" fill="#989898">
<text x="70" y="9.4">34.85</text>
<text x="69" y="13.9">12.55</text>
<text x="77.2" y="13.9">12.65</text>
<text x="155.2" y="12.2">21.5</text>
<text x="227.7" y="14.7">31.2</text>
<text x="231.1" y="17.1">20.9</text>
<text x="169.8" y="18.8" transform="rotate(31 169.8 18.8)">118°</text>
<text x="155.2" y="24.7" transform="rotate(-10 155.2 24.7)">3.2</text>
<text x="169.9" y="24.9" transform="rotate(18 169.9 24.9)">R4</text>
<text x="158.9" y="34.6">32.9</text>
<text x="165.5" y="30.6" transform="rotate(-71 165.5 30.6)">87°</text>
<text x="183.5" y="35.4" transform="rotate(-30 183.5 35.4)">R2.1</text>
<text x="55.6" y="40.7">4.7</text>
<text x="65.3" y="40.7">4</text>
<text x="69.6" y="40.6">14.5</text>
<text x="85.7" y="40.5">5.75</text>
<text x="171.5" y="38.2" transform="rotate(-35 171.5 38.2)">24°</text>
<text x="172.4" y="41.6" transform="rotate(-7 172.4 41.6)">8</text>
<text x="244.8" y="37" transform="rotate(-90 244.8 37)">9.4</text>
<text x="248.8" y="37.8" transform="rotate(-90 248.8 37.8)">16.7</text>
<text x="154.3" y="47.9" transform="rotate(-24 154.3 47.9)">R11</text>
<text x="234.4" y="45" transform="rotate(68 234.4 45)">R11.8</text>
<text x="45.7" y="48.2" transform="rotate(-90 45.7 48.2)">4</text>
<text x="93.1" y="53.1" transform="rotate(-90 93.1 53.1)">92.4</text>
<text x="157.2" y="52" transform="rotate(-45 157.2 52)">R9.3</text>
<text x="173.5" y="53.7" transform="rotate(-10 173.5 53.7)">R1.8</text>
<text x="204.1" y="53.9" transform="rotate(-90 204.1 53.9)">50.1</text>
<text x="223.4" y="52.9" transform="rotate(-70 223.4 52.9)">R15.2</text>
<text x="55.9" y="58.5">3.1</text>
<text x="64.3" y="58.5">7.2</text>
<text x="69.6" y="58.5">11.3</text>
<text x="104.3" y="57.6" transform="rotate(-90 104.3 57.6)">39.2</text>
<text x="114.9" y="57.9">17.3</text>
<text x="197.5" y="55.1" transform="rotate(-90 197.5 55.1)">46.8</text>
<text x="207.6" y="55.5" transform="rotate(-90 207.6 55.5)">45.4</text>
<text x="211.5" y="56.7" transform="rotate(-90 211.5 56.7)">41.8</text>
<text x="45.7" y="60.8" transform="rotate(-90 45.7 60.8)">29.5</text>
<text x="49" y="61.6" transform="rotate(-90 49 61.6)">24</text>
<text x="107.3" y="63" transform="rotate(-90 107.3 63)">3.7</text>
<text x="149.6" y="62.6" transform="rotate(72 149.6 62.6)">36°</text>
<text x="162.8" y="60.5" transform="rotate(15 162.8 60.5)">R13.8</text>
<text x="160.4" y="66.6" transform="rotate(-90 160.4 66.6)">26.5</text>
<text x="121.1" y="72.7">Ø3.6</text>
<text x="160.5" y="76.5" transform="rotate(-90 160.5 76.5)">4</text>
<text x="185.1" y="74.1" transform="rotate(-90 185.1 74.1)">4.3</text>
<text x="211.5" y="77" transform="rotate(-90 211.5 77)">19.8</text>
<text x="160.4" y="79.8" transform="rotate(-90 160.4 79.8)">6</text>
<text x="136.9" y="85.1">84.1</text>
<text x="138.5" y="87.5">89.2</text>
<text x="218.9" y="86.9">9.6</text>
<text x="140.5" y="90.2">95.4</text>
<text x="142.8" y="93">104.7</text>
<text x="147.9" y="95.7">120.2</text>
<text x="128.7" y="107.2">59.5</text>
<text x="138" y="104.6">85</text>
<text x="176.6" y="107.2">6.7</text>
<text x="184.2" y="107.3">2</text>
<text x="107.1" y="114.7" transform="rotate(-90 107.1 114.7)">8</text>
<text x="137.6" y="118.2" transform="rotate(-90 137.6 118.2)">6.6</text>
<text x="165" y="116.2" transform="rotate(-90 165 116.2)">9.8</text>
<text x="103.7" y="128.5" transform="rotate(-90 103.7 128.5)">45.5</text>
<text x="107.1" y="128.5" transform="rotate(-90 107.1 128.5)">29.5</text>
<text x="165" y="127.1" transform="rotate(-90 165 127.1)">13.7</text>
<text x="165" y="133.3" transform="rotate(-90 165 133.3)">7.6</text>
<text x="144.4" y="139">3.5</text>
<text x="158" y="139">3.9</text>
<text x="177" y="139.4">8.7</text>
<text x="112.8" y="145.5">8.6</text>
<text x="121.7" y="145.5">20.6</text>
<text x="122.5" y="148.3">40.3</text>
<text x="144.5" y="151.4">107</text>
<text x="151" y="154.6">127</text>
</g>
</svg>
